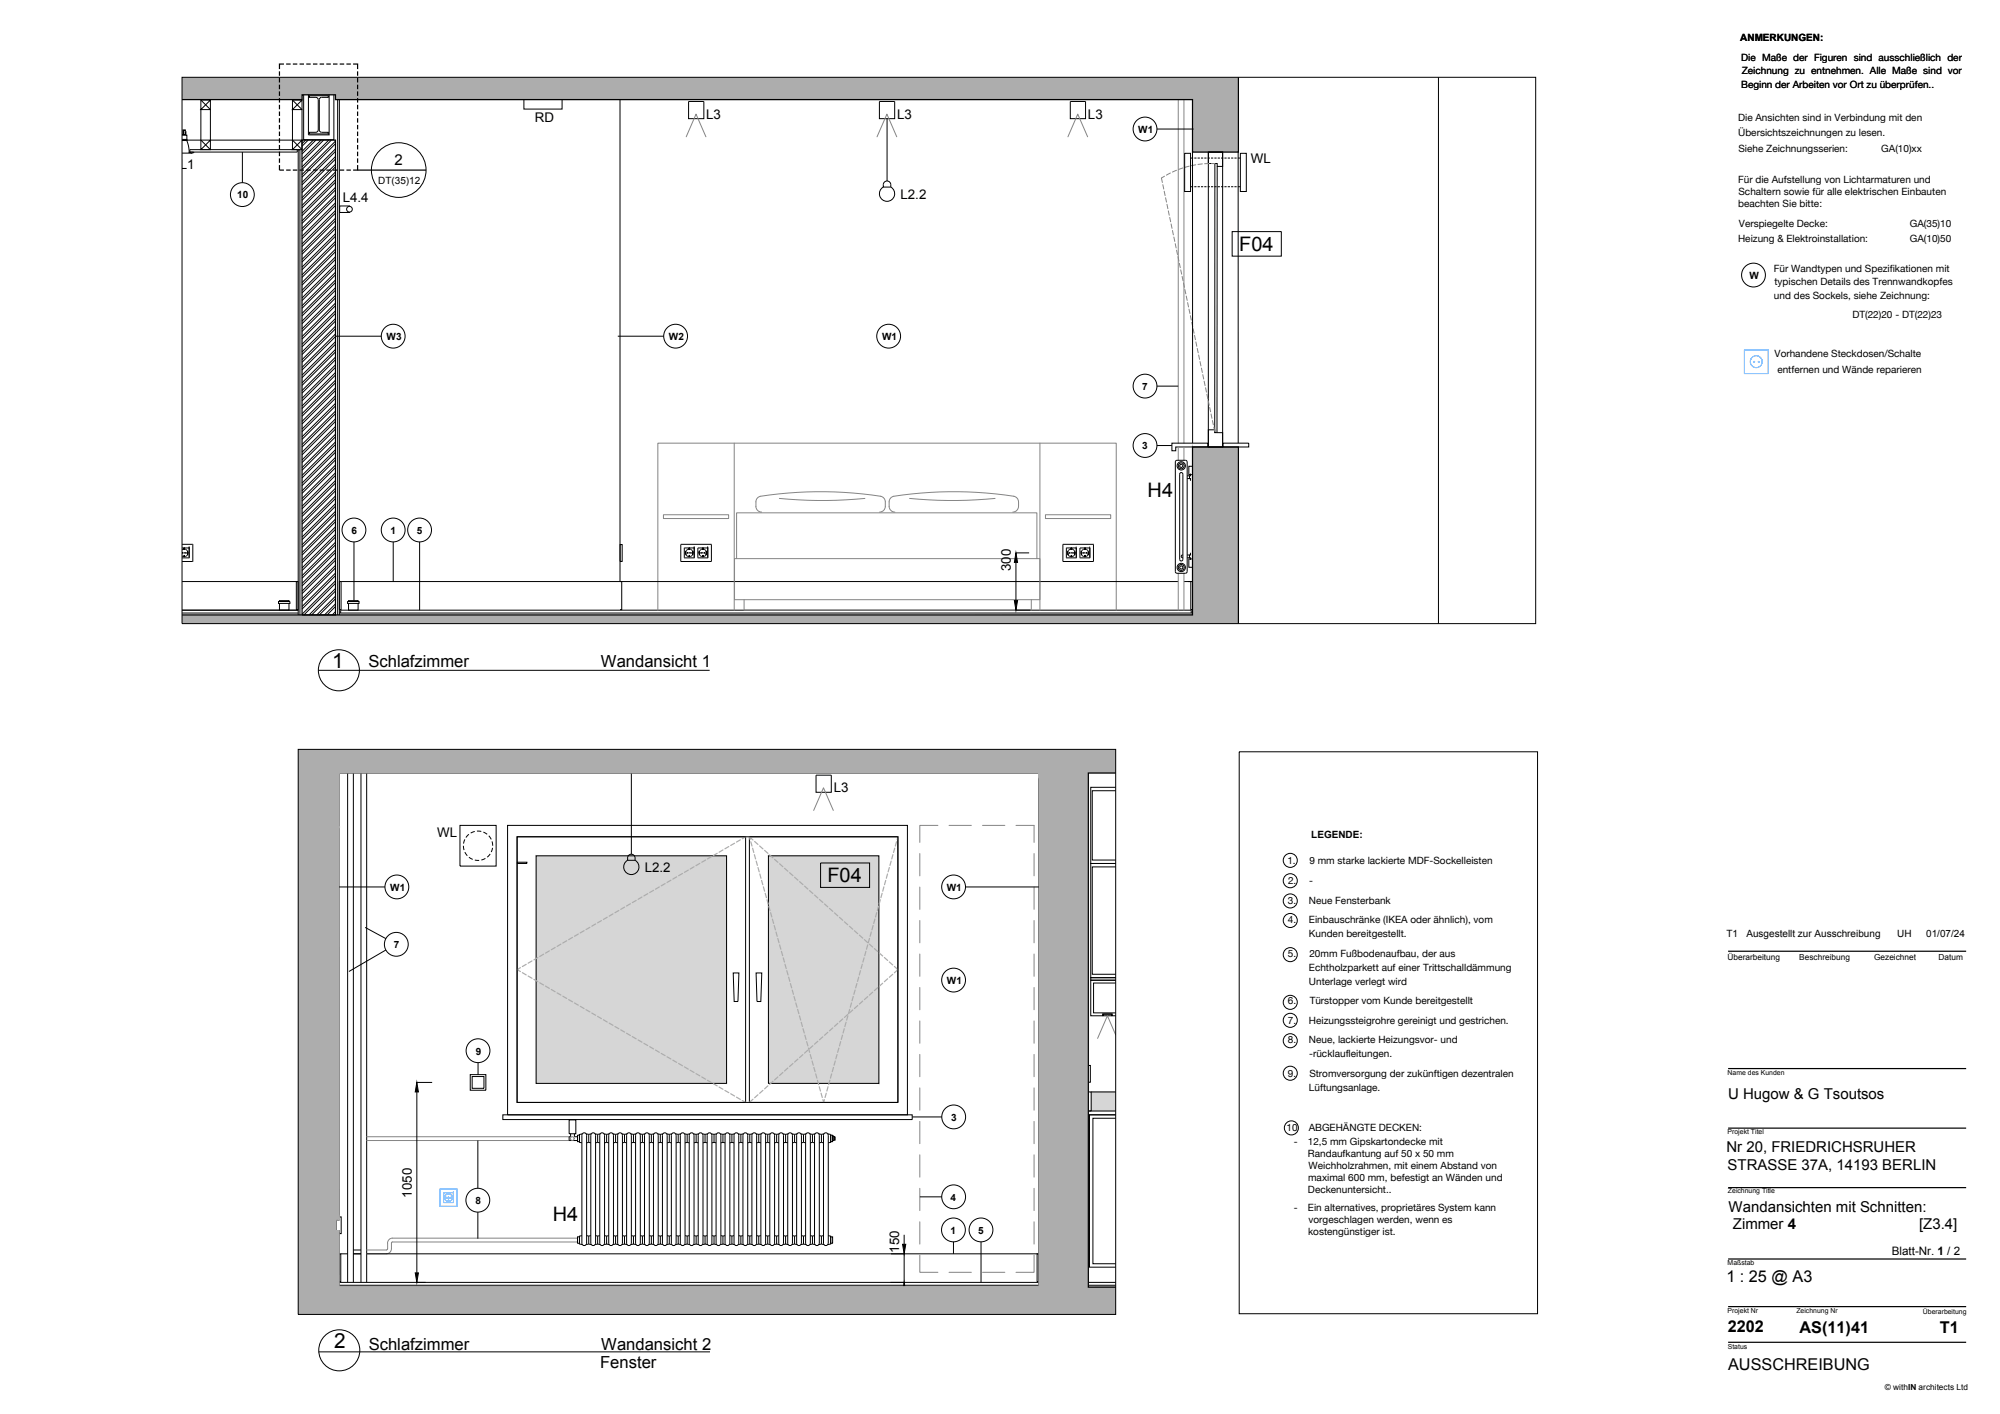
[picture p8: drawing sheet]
<svg xmlns="http://www.w3.org/2000/svg" width="420mm" height="297mm" viewBox="0 0 420 297" stroke-linecap="round" stroke-linejoin="round" font-family="sans-serif">
<!-- layer: A-210 Wall Hatch -->
<g fill="#adadad" stroke="#adadad" stroke-width=".21">
<path d="M77.1 16.2h183.1v3.7z"/>
<path d="M38.3 20.8l25.2 .1h-25.2z"/>
<path d="M38.3 20.9h25.2z"/>
<path d="M38.3 129.6l221.9 .6h-221.9z"/>
<path d="M220.8 157.4h13.6v.5z"/>
<path d="M62.7 163.6l8.6 10.2h-8.6z"/>
<path d="M62.7 182.4l8.5 73.8h-8.5z"/>
<path d="M62.7 256.5l7.9 2.1h-7.9z"/>
<path d="M62.7 259.8l8.6 10.6h-8.6z"/>
<path d="M38.3 16.2v3.7h221.9zM38.3 16.2h38.8l183.1 3.7z"/>
<path d="M70.5 19.9l189.7 1v-1zM70.5 19.9l189.7 1h-189.7z"/>
<path d="M38.3 20.8l25.2 .1v-1zM38.3 19.9h25.2l-25.2 .9z"/>
<path d="M70.5 20.9h189.7zM70.5 20.9h189.7z"/>
<path d="M250.5 20.9l9.7 11v-11zM250.5 20.9l9.7 11h-9.7z"/>
<path d="M250.5 93.9l9.7 35.3v-35.3zM250.5 93.9l9.7 35.3h-9.7z"/>
<path d="M38.3 129.6l221.9 .6v-1zM38.3 129.2h221.9l-221.9 .4z"/>
<path d="M38.3 131h221.9v-.8zM38.3 130.2h221.9l-221.9 .8z"/>
<path d="M62.7 162.4h171.7v-4.5zM62.7 162.4l158.1-5 13.6 .5zM62.7 157.4v5l158.1-5z"/>
<path d="M62.7 163.6l8.6 10.2v-11.4zM62.7 162.4h8.6l-8.6 1.2z"/>
<path d="M71.3 173.8l-8.6 8.6 8.5 73.8zM62.7 173.8h8.6l-8.6 8.6z"/>
<path d="M62.7 256.5l7.9 2.1v-2.4zM62.7 256.2h7.9l-7.9 .3z"/>
<path d="M218.3 162.4l10.4 108v-108zM218.3 162.4l10.4 108h-10.4z"/>
<path d="M62.7 259.8l8.6 10.6-.1-11.8zM62.7 258.6h8.5l-8.5 1.2z"/>
<path d="M62.7 276.1h171.7v-.2zM62.7 270.4l171.7 5.5-171.7 .2z"/>
<path d="M62.7 270.4l171.7 5.5v-5.5zM62.7 270.4h171.7z"/>
</g>
<!-- layer: A-560 Services -->
<path d="M247.5 20.9v72.2M248.7 20.9v72.2M247.5 93.9v2.8M248.7 93.9v2.8M247.5 120.4v7.8M248.7 120.4v7.8M77 239.6h42.6M77 238.8h42.6" fill="none" stroke="#848484" stroke-width=".21"/>
<!-- layer: A-220 Int Wall -->
<path d="M260.2 16.2v15.7h-9.7v-11h-180v-1h-7v1h-25.2M38.3 129.2h212.2v-35.3h9.7v37.1M71.2 162.4h147v108h-147v-11.8h-.6v-2.4h.6zM234.4 162.4h-5.8v108h5.8" fill="none" stroke="#000" stroke-width=".25"/>
<!-- layer: A-310 Windows -->
<g fill="none" stroke="#000" stroke-width=".21">
<path d="M253.8 31.9h3.1v62h-3.1zM253.8 31.9h3.1v3.1h-1.2v-.6l-1.9-.1zM255.2 34.4v56.5M255.7 35v55.9M246.2 93.1h7.5v.8h-6.7v.8h-.8zM253.8 90.3h1.4v.6h1.7v3h-3.1zM256.9 93.1h5.4v.8h-5.4zM106.6 173.4h84v60.8h-84zM108.6 175.8h48v55.8h-48zM112.6 179.8h40v47.8h-40zM157.4 175.8h31.2v55.8h-31.2zM161.4 179.8h23.2v47.8h-23.2z"/>
<path d="M154 204.4h1.2l-.2 6h-.8zM158.8 204.4h1.2l-.2 6h-.8zM105.6 234.2h86v1h-86z"/>
</g>
<!-- layer: Text -->
<g fill="none" stroke="#000" stroke-width=".21">
<path d="M50.9 31.9v6.5M243 27.1h7.8M258.9 48.7h10.3v5.1h-10.3zM70.5 70.6h9.6M129.8 70.6h9.6M243 81.1h4.5M243 93.6h3.2M74.4 113.8v12.4M82.6 113.8v8.4M88.2 113.8v14.4M66.9 140.8h82.2M71.2 186.3h9.7"/>
<path d="M76.7 194.8l4.4 2.4M81.1 199.6l-7.8 4.5M172.4 181.3h10.3v5.1h-10.3zM202.8 186.3h15.4M100.4 239.6v10M100.4 223.2v2.5M191.7 234.6h6.2M100.4 254.6v5.6M193.2 251.4h4.7M200.3 260.9v2.5M206.1 260.9v8.5M67 284h82.2"/>
<circle cx="83.8" cy="35.7" r="5.7"/>
<circle cx="240.5" cy="27.1" r="2.5"/>
<circle cx="50.9" cy="40.9" r="2.5"/>
<circle cx="368.4" cy="57.8" r="2.5"/>
<circle cx="82.6" cy="70.6" r="2.5"/>
<circle cx="141.9" cy="70.6" r="2.5"/>
<circle cx="186.7" cy="70.6" r="2.5"/>
<circle cx="240.5" cy="93.6" r="2.5"/>
<circle cx="240.5" cy="81.1" r="2.5"/>
<circle cx="74.4" cy="111.3" r="2.5"/>
<circle cx="82.6" cy="111.3" r="2.5"/>
<circle cx="88.1" cy="111.3" r="2.5"/>
<circle cx="83.3" cy="198.4" r="2.5"/>
<circle cx="83.4" cy="186.3" r="2.5"/>
<circle cx="200.3" cy="186.3" r="2.5"/>
<circle cx="200.3" cy="205.9" r="2.5"/>
<circle cx="100.4" cy="220.7" r="2.5"/>
<circle cx="200.4" cy="234.6" r="2.5"/>
<circle cx="100.4" cy="252.1" r="2.5"/>
<circle cx="200.3" cy="258.4" r="2.5"/>
<circle cx="200.3" cy="251.4" r="2.5"/>
<circle cx="206.1" cy="258.4" r="2.5"/>
</g>
<!-- layer: A-310 Windows -->
<g fill="none" stroke="#848484" stroke-width=".21">
<path d="M244.3 38.8l.2 .9M244.6 37l-.6 .4 .2 .9M245.9 36.3l-.9 .5M247.2 35.8l-.9 .3M248.5 35.3l-.9 .3M249.8 34.9l-.9 .3M251.2 34.6l-.9 .2M252.6 34.4l-.9 .1M254 34.3l-.9 .1M254.5 34.3l.7 .1M244.6 40.2l.2 .9M244.9 41.5l.2 1"/>
<path d="M245.2 42.9l.1 .9M245.4 44.3l.2 .9M245.7 45.7l.2 .9M246 47l.2 1M246.3 48.4l.2 .9M246.6 49.8l.2 .9M246.9 51.2l.2 .9M247.2 52.6l.2 .9M247.5 53.9l.2 .9M247.8 55.3l.1 .9M248 56.7l.2 .9M248.3 58.1l.2 .9"/>
<path d="M248.6 59.4l.2 .9M248.9 60.8l.2 .9M249.2 62.2l.2 .9M249.5 63.6l.2 .9M249.8 64.9l.2 1M250.1 66.3l.2 .9M250.4 67.7l.2 .9M250.6 69.1l.2 .9M250.9 70.4l.2 1M251.2 71.8l.2 .9M251.5 73.2l.2 .9M251.8 74.6l.2 .9"/>
<path d="M252.1 75.9l.2 1M252.4 77.3l.2 .9M252.7 78.7l.2 .9M253 80.1l.2 .9M253.3 81.5l.2 .9M253.5 82.8l.2 .9M253.8 84.2l.2 .9M254.1 85.6l.2 .9M254.4 87l.2 .9M254.7 88.3l.2 1M255 89.7l.2 .9"/>
</g>
<!-- layer: A-430 Floor finishes -->
<path d="M38.3 128.2h24.3M38.3 128.8h24.3M71.3 128.8h179.2M71.6 128.8v-.6h178.6v.6M250.5 128.2h.1M71.2 269.4h147M71.2 270h147M228.6 269.4h5.8M228.6 270h5.8" fill="none" stroke="#000" stroke-width=".21"/>
<!-- layer: A-220 Int Wall - NEW -->
<g fill="none" stroke="#000" stroke-width=".21">
<path d="M63.8 19.9v9.4h6.3v-9.4M64.8 19.9v8.4h4.3v-8.4M64.2 29.4l-.8 .8M64.7 29.4l-1.3 1.3M65.8 29.4l-2.4 2.4M66.4 29.4l-3 3M67.4 29.4l-4 4M68 29.4l-4.6 4.6M69.1 29.4l-5.7 5.7M69.6 29.4l-6.2 6.2M70.5 29.6l-7.1 7.1M70.5 31.3l-7.1 7"/>
<path d="M70.5 32.9l-7.1 7M70.5 34.5l-7.1 7M70.5 36.1l-7.1 7.1M70.5 37.7l-7.1 7.1M70.5 39.4l-7.1 7M70.5 30.2l-7.1 7M70.5 31.8l-7.1 7M70.5 33.4l-7.1 7.1M70.5 35l-7.1 7.1M70.5 36.7l-7.1 7M70.5 38.3l-7.1 7M70.5 39.9l-7.1 7"/>
<path d="M130.3 20.9v101.3h.3v5.9h-.3M70.5 41l-7.1 7M70.5 42.6l-7.1 7M70.5 44.2l-7.1 7.1M70.5 45.9l-7.1 7M70.5 47.5l-7.1 7M70.5 49.1l-7.1 7M70.5 50.7l-7.1 7M70.5 52.3l-7.1 7.1M70.5 53.9l-7 7.1M70.5 55.6l-7 7M70.5 57.2l-7 7"/>
<path d="M70.5 58.8l-7 7M70.5 41.5l-7.1 7.1M70.5 43.2l-7.1 7M70.5 44.8l-7.1 7M70.5 46.4l-7.1 7M70.5 48l-7.1 7M70.5 49.6l-7.1 7.1M70.5 51.2l-7.1 7.1M70.5 52.9l-7.1 7M70.5 54.5l-7 7M70.5 56.1l-7 7M70.5 57.7l-7 7.1"/>
<path d="M70.5 59.4l-7 7M70.5 60.4l-7 7.1M70.5 62.1l-7 7M70.5 63.7l-7 7M70.5 65.3l-7 7M70.5 66.9l-7 7M70.5 68.5l-7 7.1M70.5 70.2l-7 7M70.5 71.8l-7 7M70.5 73.4l-7 7M70.5 75l-7 7M70.5 76.6l-7 7.1"/>
<path d="M70.5 78.3l-7 7M70.5 79.9l-7 7M70.5 61l-7 7M70.5 62.6l-7 7M70.5 64.2l-7 7M70.5 65.8l-7 7.1M70.5 67.5l-7 7M70.5 69.1l-7 7M70.5 70.7l-7 7M70.5 72.3l-7 7M70.5 73.9l-7 7.1M70.5 75.6l-7 7"/>
<path d="M70.5 77.2l-7 7M70.5 78.8l-7 7M70.5 81.5l-7 7M70.5 83.1l-7 7M70.5 84.7l-7 7.1M70.5 86.4l-7 7M70.5 88l-7 7M70.5 89.6l-7 7M70.5 91.2l-7 7M70.5 92.8l-7 7.1M70.5 94.5l-7 7M70.5 96.1l-7 7"/>
<path d="M70.5 97.7l-7 7M70.5 99.3l-7 7M70.5 80.4l-7 7M70.5 82l-7 7.1M70.5 83.7l-7 7M70.5 85.3l-7 7M70.5 86.9l-7 7M70.5 88.5l-7 7M70.5 90.1l-7 7.1M70.5 91.8l-7 7M70.5 93.4l-7 7M70.5 95l-7 7"/>
<path d="M70.5 96.6l-7 7M70.5 98.2l-7 7.1M70.5 99.9l-7 7M70.5 100.9l-7 7.1M70.5 102.6l-7 7M70.5 104.2l-7 7M70.5 105.8l-7 7M70.5 107.4l-7 7M70.5 109l-7 7.1M70.5 110.7l-7 7M70.5 112.3l-7 7M70.5 113.9l-7 7"/>
<path d="M70.5 115.5l-7 7M70.5 117.2l-7 7M70.5 118.8l-7 7M70.5 101.5l-7 7M70.5 103.1l-7 7M70.5 104.7l-7 7M70.5 106.3l-7 7.1M70.5 108l-7 7M70.5 109.6l-7 7M70.5 111.2l-7 7M70.5 112.8l-7 7M70.5 114.5l-7 7"/>
<path d="M70.5 116.1l-7 7M70.5 117.7l-7 7M70.5 119.3l-7 7M58.5 126.4h2.4v.4h-2.4zM58.7 126.4v-.2h2v.2M58.7 126.8v1.4h2v-1.4M70.5 120.4l-7 7M70.5 122l-7 7M70.5 123.6l-5.6 5.6M70.5 125.2l-4 4M70.5 126.9l-2.3 2.3M70.5 128.5l-.7 .7"/>
<path d="M70.5 120.9l-7 7M70.5 122.5l-6.7 6.7M70.5 124.2l-5 5M70.5 125.8l-3.4 3.4M70.5 127.4l-1.8 1.8M70.5 129l-.2 .2M73 126.4h2.4v.4h-2.4zM73.2 126.4v-.2h2v.2M73.2 126.8v1.4h2v-1.4"/>
</g>
<g fill="none" stroke="#848484" stroke-width=".21">
<path d="M154.2 93.1v35.1M218.5 93.1v35.1M139.4 108.1h13.7v.8h-13.7zM154.3 117.4h64.2v8.6h-64.2zM154.7 117.4v-9.7h63.1v9.7M158.8 105.4a1.64 1.64 0 0 0 .8 2.1l.4 .1M163.7 104.7a92.1 92.1 0 0 0 18 0M185 104.2a81 81 0 0 0-25.5 .2 1.2 1.2 0 0 0-.7 1M185 104.2a1.2 1.2 0 0 1 1 1.2M186 105.4a1.66 1.66 0 0 1-.8 2.1l-.4 .1M186.8 105.4a1.2 1.2 0 0 1 1-1.2 80.9 80.9 0 0 1 25.5 .2 1.2 1.2 0 0 1 .7 1M186.8 105.4a1.66 1.66 0 0 0 .8 2.1l.4 .1"/>
<path d="M191.1 104.7a92 92 0 0 0 17.9 0M214 105.4a1.68 1.68 0 0 1-.9 2.1l-.3 .1M219.6 108.1h13.7v.8h-13.7zM138.2 128.2v-35.1h96.3v35.1M156.3 126v2.2h60.4v-2.2M193.2 179.3v4.7M197 173.4h-3.8v3.6M199.4 173.4h4.7M206.4 173.4h4.7M213.4 173.4h3.8v3.6M217.2 179.3v4.7M193.2 186.3v4.7"/>
<path d="M193.2 193.4v4.7M217.2 186.3v4.7M217.2 193.4v4.7M193.2 200.4v4.7M193.2 207.4v4.7M193.2 214.5v4.7M217.2 200.4v4.7M217.2 207.4v4.7M217.2 214.5v4.7M193.2 221.5v4.7M193.2 228.5v4.7M193.2 235.6v4.7"/>
<path d="M217.2 221.5v4.7M217.2 228.5v4.7M217.2 235.6v4.7M193.2 242.6v4.7M193.2 249.6v4.7M193.2 256.7v4.6M217.2 242.6v4.7M217.2 249.6v4.7M217.2 256.7v4.6M193.2 263.7v3.6h3.8M199.4 267.3h4.7M206.4 267.3h4.7"/>
<path d="M217.2 263.7v3.6h-3.8"/>
</g>
<!-- layer: A-560 Services -->
<g fill="none" stroke="#000" stroke-width=".21">
<path d="M110.1 20.9v2h8v-2M248.9 32.2h1.2v8h-1.2zM250.1 33.2h.6M250.1 39.2h.6M250.9 33.2h.5M250.9 39.2h.5M251.6 33.2h.5M251.6 39.2h.5M252.3 33.2h.5M252.3 39.2h.5M253 33.2h.5M253 39.2h.5"/>
<path d="M253.7 33.2h.5M253.7 39.2h.5M254.4 33.2h.5M254.4 39.2h.5M255.1 33.2h.5M255.1 39.2h.5M255.8 33.2h.5M255.8 39.2h.5M256.5 33.2h.5M256.5 39.2h.5M257.2 33.2h.5M257.2 39.2h.5"/>
<path d="M257.9 33.2h.5M257.9 39.2h.5M258.6 33.2h.5M258.6 39.2h.5M259.3 33.2h.5M259.3 39.2h.5M260 33.2h.6M260 39.2h.6M260.6 32.2h1.2v8h-1.2zM38.3 114.3l2.2 .1v3.5M38.3 115.1h1.4M38.3 118h2.2"/>
<path d="M38.3 116.8l.3 .1M38.6 116.9h.1M38.6 115.4h.1M38.6 115.4l-.3 .1M38.6 115.4h.2M38.6 116.9h.2M38.6 116.2h.1M38.7 116.1h-.1M38.7 116.1l-.1 .1M38.7 116.1h.1M38.7 115.4h.1M38.7 116.9h.1"/>
<path d="M38.8 116.1h.1M38.8 115.4h.1M38.8 115.4h-.1M38.8 116.9h-.2M38.8 116.1l-.1 .1M38.8 116.9h.1M38.8 115.4l.6 .4M39.4 116.5h.1M39.4 116.5l-.6 .4M39.4 115.8h.1M39.4 116.2h.1M39.4 116.1h.1"/>
<path d="M39.4 115.8v.3M39.4 116.2v.3M39.4 115.8l.1 .2M39.5 116.1h.1M39.5 116.2h.1M39.5 116l-.1 .5M39.7 115.1h.1M39.7 115.1v2.1h-1.4M40.5 118h.1M130.3 114.4h.4v3.5h-.4zM143 114.3h6.4l.1 3.6-6.5 .1v-3.6M143.8 115.1h2v2.1h-2z"/>
<path d="M144 116.3l.1 .2M144 116.2h.1M144 116.1h.1M144 116.2l.1 .3M144.1 115.8l-.1 .3M144.1 116.5h.1M144.1 115.8l-.1 .5M144.1 116.5l.4 .4h.4M144.1 115.8h.1M144.7 115.4h.1M144.7 116.9h.2M144.7 116.1l.1 .1"/>
<path d="M144.7 116.9h.1M144.7 116.1h.1M144.8 115.4h.1M144.8 116.9h.1M144.8 115.4l-.7 .4M144.8 115.4h-.1M144.8 116.1h.1M144.8 116.2h.1M144.8 116.1h-.1M144.8 116.1v.1M144.9 115.4h.1M144.9 115.4h-.1"/>
<path d="M144.9 115.4h-.2M144.9 116.9h.1M144.9 115.4l.6 .4M145.5 116.5l-.6 .4M145.5 115.8h.1M145.5 116.1h.1M145.5 116.5h.1M145.5 115.8v.3M145.5 115.8l.1 .2M145.6 116.2l-.1 .3M145.6 116.1h.1M145.6 116.2h.1"/>
<path d="M145.6 116l-.1 .5M145.8 115.1h.1M146.6 115.1h2.1v2.1h-2.1zM146.8 116.1h.1M146.8 116.3l.1 .2M146.9 116.2h.1M146.9 116.1h.1M146.9 116.5h.1M146.9 115.8v.3M146.9 116.2v.3M146.9 115.8l-.1 .5M147 116.5l.2 .3 .4 .1"/>
<path d="M147 115.8h-.1M147.6 115.4h.1M147.6 116.9h.1M147.6 116.1l.1 .1M147.6 116.1h.1M147.6 115.4l-.6 .4M147.7 116.1h-.1M147.7 116.1h.1M147.7 115.4h.1M147.7 116.9h.1M147.7 116.2h.1M147.7 115.4h-.1"/>
<path d="M147.7 116.1v.1M147.8 115.4l.6 .4M148.4 116.1h.1M148.4 116.5h.1M148.4 116.5l-.7 .4M148.4 115.8v.3M148.4 116.2v.3M148.4 115.8v.2M148.4 116.2h.1M148.4 116v.5M148.7 115.1h.1M223.3 114.3l6.4 .1v3.6h-6.4"/>
<path d="M223.3 114.4v3.5M224 115.1h2.1v2.1h-2.1zM224.3 116.3h.1M224.3 116.1h.1M224.3 116.3l.1 .2M224.3 116.2h.1M224.4 116.5h.1M224.4 116.1h-.1M224.4 116.5l.4 .4h.3M224.4 115.8v.3M224.4 116.2v.3M224.4 115.8l-.1 .4"/>
<path d="M225 115.4h.1M225 116.9h.1M225 116.1v.1M225 116.1h.1M225 115.4l-.6 .4M225 116.2h.1M225.1 116.1h-.1M225.1 116.1h.1M225.1 115.4h.1M225.1 116.9h.1M225.1 116.2h.1M225.1 115.4h-.1"/>
<path d="M225.1 116.1v.1M225.2 115.4l.6 .4M225.8 116.1h.1M225.8 116.5h.1M225.8 116.5l-.6 .4M225.8 116.2v.3M225.8 115.8h.1M225.8 116.2h.1M225.8 115.8v.3M225.8 115.8l.1 .2M225.9 116.1h.1M225.9 116.2h.1"/>
<path d="M225.9 116l-.1 .5M226.1 115.1h.1M226.9 115.1h2M226.9 115.1h.1M227.1 116.1h.1M227.1 116.3l.1 .2M227.2 116.2l-.1 .1M227.2 116.2h.1M227.2 116.5h.1M227.2 116.1h.1M227.2 116.5l.7 .4M227.2 115.8v.3"/>
<path d="M227.2 116.2v.3M227.2 115.8l-.1 .4M227.8 115.4l-.6 .4M227.8 115.4h.1M227.8 116.9h.2M227.8 116.1l.1 .1M227.8 116.9h.1M227.8 116.1h.1M227.9 115.4h.1M227.9 116.9h.1M227.9 115.4h-.1M227.9 116.1h-.1"/>
<path d="M227.9 116.2h.1M227.9 116.1h.1M228 115.4h.1M228 116.9h.1M228 116.1h.1M228 116.1v.1M228 115.4h-.2M228 116.1l-.1 .1M228 115.4l.6 .4M228.6 116.1h.1M228.6 116.5h.1M228.6 116.5l-.6 .4"/>
<path d="M228.6 116.2v.3M228.6 115.8h.1M228.6 116.2h.1M228.6 115.8v.3M228.6 115.8l.1 .2M228.7 116.1h.1M228.7 116.2h-.1M228.7 116l-.1 .5M228.9 115.1h.1M228.9 115.1v2.1h-2v-2.1M73 162.4v107M74.2 162.4v107"/>
<path d="M75.8 162.4v107M77 162.4v107M96.6 173.4h7.6v8.5h-7.6zM97.3 177.7l.2 .9M97.7 176.3l-.3 .9M97.7 179l.5 .8M98.5 175.3l-.6 .6M99.7 174.7l-.8 .3M100.2 174.6l.9 .1M101.6 174.8l.7 .5M102.7 175.6l.5 .7M103 179.4l-.6 .7"/>
<path d="M103.4 176.8l.1 .9M103.5 178.1l-.3 .9M108.6 175.8h80v55.8h-80zM98.5 180.1l.8 .4M99.8 180.7h.9M102 180.3l-.9 .4M98.8 225.7h3.3v3.3h-3.3zM99.2 226.1h2.5v2.5h-2.5zM228.6 223.8h.5v3.5h-.5zM70.6 256.2h.6v-.6h.5v3.5h-.5v-.5h-.6zM71.6 263.4h1.4M74.2 263.4h1.6"/>
<path d="M74.2 262.6h1.6"/>
<circle cx="38.3" cy="116.1" r=".08"/>
<circle cx="39.1" cy="116.1" r=".08"/>
<circle cx="144.4" cy="116.1" r=".08"/>
<circle cx="145.2" cy="116.1" r=".08"/>
<circle cx="147.3" cy="116.1" r=".08"/>
<circle cx="148" cy="116.1" r=".08"/>
<circle cx="224.7" cy="116.1" r=".08"/>
<circle cx="225.4" cy="116.2" r=".08"/>
<circle cx="227.5" cy="116.1" r=".08"/>
<circle cx="228.3" cy="116.2" r=".08"/>
</g>
<!-- layer: A-220 Int Wall -->
<path d="M70.9 20.9v108.3M71.3 20.9v108.3M250.5 31.9v61.2M260.1 31.9v61.2M62.6 129.2v-97.7h.4v97.7" fill="none" stroke="#000" stroke-width=".21"/>
<!-- layer: A-210 Ext walls -->
<path d="M302.2 16.2v114.8" fill="none" stroke="#000" stroke-width=".21"/>
<!-- layer: A-420 Wall finishes -->
<path d="M38.3 122.2h24.1M62.3 122.2h.3v5.9h-.3zM71.3 122.2h.4v5.9h-.4zM71.7 122.2h175.8M248.7 122.2h1.5h-.6M250.2 122.2h.3v5.9h-.3zM71.2 263.4h.4v5.9h-.4zM77 263.4h141.2M217.9 263.4h.3v5.9h-.3z" fill="none" stroke="#000" stroke-width=".21"/>
<!-- layer: A-220 Int Wall - NEW -->
<path d="M63.4 29.4h7.1v99.8h-7z" fill="none" stroke="#000" stroke-width=".25"/>
<!-- layer: A-630 Lights -->
<g fill="none" stroke="#000" stroke-width=".21">
<path d="M38.3 28.4h1v1.1h-1h1v-.2h-1M38.3 28.3h.1v-1h.5l-.3 .1v.9h.4l.1-.6v.7M38.3 32.2h1.6M39.2 29.5l.4 1 .2 1.7v-.2h.2l.1 .3 .6-.3h-.8v-.6M144.7 21.3h3.2v3.6h-3.2zM184.7 21.3h3.3v3.6h-3.3zM185.6 39.3a1.6 1.6 0 0 0-.5 2.4 1.6 1.6 0 0 0 2.5 0 1.6 1.6 0 0 0-.5-2.4M185.8 38.2a.87 .87 0 0 1 1.1 0 .87 .87 0 0 1 .2 1.1h-1.5v-.8zM186.4 25v13M224.8 21.3h3.3v3.6h-3.3zM73.4 43.4l-2-.1v1.3h2M132.1 179.7a.87 .87 0 0 1 1.1-.1 .87 .87 0 0 1 .2 1.1h-1.5v-.8z"/>
<path d="M132.6 162.4v17.1M171.4 162.8h3.2v3.6h-3.2zM131.8 180.7a1.6 1.6 0 0 0-.4 2.4 1.6 1.6 0 0 0 2.5 0 1.6 1.6 0 0 0-.5-2.4"/>
<circle cx="73.4" cy="44" r=".6"/>
</g>
<path d="M144.2 28.7l2-4.7 2.1 4.7M184.2 28.7l2.1-4.7 2.1 4.7M224.3 28.7l2.1-4.7 2.1 4.7M170.9 170.2l2.1-4.7 2.1 4.7M234.4 217.4l-1.8-4-2 4.7" fill="none" stroke="#848484" stroke-width=".21"/>
<!-- layer: A-Dimensions -->
<path d="M213.4 116.1h2.8M213.4 118.1v8.1M213.4 128.2h3.1M87.5 227.4h3.3M87.6 229.4v38M189.9 259.4v2M87.5 269.4h1.9M187.1 269.4h2.9M187.2 263.4h2.8M189.9 263.4v6M189.9 271.4v2" fill="none" stroke="#000" stroke-width=".21"/>
<path d="M213.4 116.1l.4 2h-.7zM213.1 126.2h.7l-.4 2zM87.6 227.4l.3 2h-.7zM87.2 267.4h.7l-.3 2zM189.6 261.4h.7l-.4 2zM189.9 269.4l.4 2h-.7z" fill="#000" stroke="#000" stroke-width=".21"/>
<!-- layer: A-560 Rads -->
<g fill="none" stroke="#000" stroke-width=".21">
<path d="M246.9 97v23.1l.3 .3h1.9l.3-.3M246.9 97l.3-.3h1.9l.3 .3M248.5 99.6a.33 .33 0 0 0-.3-.3 .33 .33 0 0 0-.4 .3v17.9a.33 .33 0 0 0 .4 .3 .33 .33 0 0 0 .3-.3M248.5 99.6v17.9M249.4 100h.5v.5h-.5M249.4 97v23.1M249.7 98h.8v1.7h-.8zM250.1 99.5v.5h-.2M248.5 116.6a.29 .29 0 0 0-.3 .3 .29 .29 0 0 0 .3 .3M249.4 116.6h.5v.6h-.5M249.7 117.4h.8v1.8h-.8zM249.9 117.2h.2v.4"/>
<path d="M249.9 100.5h.2v.5M250.1 116.1v.5h-.2M119.6 235.2h1.4v3h-1.4zM119.9 238.2v.6h-.3v.8h1.7M120.7 238.2v.6h.6M121.3 238.5h.4v1.3h-.4zM122.2 238.5a.5 .5 0 0 1 .5-.5 .5 .5 0 0 1 .5 .5v22.7M122.2 238.5v22.7M122.3 238.2l-.6 .1v1.7l.5 .1M123.1 238.2l.6 .1M123.7 240l.4 .1M123.7 238.3v1.7"/>
<path d="M123.7 240l-.5 .1M124.2 238.2l-.5 .1M125 238.2l.6 .1M125.6 238.3v1.7M125.6 240l.4 .1M125.6 240l-.5 .1M126.1 238.2l-.5 .1M126.9 238.2l.5 .1M127.4 240l-.4 .1M128 238.2l-.6 .1v1.7l.5 .1M128.8 238.2l.5 .1M129.3 240l.5 .1"/>
<path d="M129.3 238.3v1.7M129.3 240l-.4 .1M129.9 238.2l-.6 .1M130.7 238.2l.5 .1M131.2 238.3v1.7M131.2 240l.4 .1M131.2 240l-.4 .1M131.7 238.2l-.5 .1M132.5 238.2l.6 .1 .5-.1M133.1 238.3v1.7M134.4 238.2l.6 .1M135 240l.4 .1"/>
<path d="M135 238.3v1.7M135 240l-.5 .1M135.5 238.2l-.5 .1M136.3 238.2l.5 .1M136.8 240l-.4 .1M137.4 238.2l-.6 .1v1.7l.5 .1M138.2 238.2l.5 .1 .5-.1M138.7 238.3v1.7M140.1 238.2l.5 .1M140.6 240l.4 .1M140.6 238.3v1.7M140.6 240l-.4 .1"/>
<path d="M141.1 238.2l-.5 .1M141.9 238.2l.6 .1M142 238.5a.5 .5 0 0 0-.5-.5 .5 .5 0 0 0-.5 .5v22.7M142 238.5v22.7M142.5 238.3v1.7M142.5 240l.4 .1M142.5 240l-.5 .1M143 238.2l-.5 .1M143.8 238.2l.6 .1v1.7l-.5 .1M144.3 240l.5 .1M144.9 238.2l-.6 .1M145.7 238.2l.5 .1v1.7l-.4 .1"/>
<path d="M146.2 240l.5 .1M146.8 238.2l-.6 .1M147.6 238.2l.5 .1M148.1 238.3v1.7M148.1 240l.5 .1M148.1 240l-.4 .1M148.6 238.5a.5 .5 0 0 1 .5-.5 .5 .5 0 0 1 .5 .5v22.7M148.6 238.5v22.7M148.7 238.2l-.6 .1M149.5 238.2l.5 .1M150 240l.4 .1M150 238.3v1.7"/>
<path d="M150 240l-.4 .1M150.5 238.2l-.5 .1M151.3 238.2l.6 .1M151.9 238.3v1.7M151.9 240l.4 .1M151.9 240l-.5 .1M152.4 238.2l-.5 .1M153.2 238.2l.6 .1M153.8 238.3v1.7M153.8 240l.4 .1M153.8 240l-.5 .1M154.3 238.2l-.5 .1"/>
<path d="M155.1 238.2l.5 .1M155.6 240l.5 .1M155.6 238.3v1.7M155.6 240l-.4 .1M156.2 238.2l-.6 .1M157 238.2l.5 .1M157.5 238.3v1.7M157.5 240l.5 .1M157.5 240l-.4 .1M157.9 238.5a.5 .5 0 0 1 .6-.5 .5 .5 0 0 1 .5 .5v22.7M158 238.5v22.7M158.1 238.2l-.6 .1"/>
<path d="M158.9 238.2l.5 .1 .5-.1M159.4 238.3v1.7M160.7 238.2l.6 .1M161.3 240l.4 .1M161.3 238.3v1.7M161.3 240l-.5 .1M161.8 238.2l-.5 .1M162.6 238.2l.6 .1M163.2 238.3v1.7M163.2 240l.4 .1M163.2 240l-.5 .1M163.7 238.2l-.5 .1"/>
<path d="M164.5 238.2l.5 .1 .6-.1M165 238.3v1.7M166.4 238.2l.5 .1M166.9 240l.5 .1M166.9 238.3v1.7M166.9 240l-.4 .1M167.3 238.5a.5 .5 0 0 1 .5-.5 .5 .5 0 0 1 .6 .5v22.7M167.4 238.5v22.7M167.5 238.2l-.6 .1M168.3 238.2l.5 .1M168.8 238.3v1.7M168.8 240l.4 .1"/>
<path d="M168.8 240l-.4 .1M169.3 238.2l-.5 .1M170.2 238.2l.5 .1M170.7 240l.4 .1M170.7 238.3v1.7M170.7 240l-.5 .1M171.2 238.2l-.5 .1M172 238.2l.6 .1M172.6 240l.4 .1M172.6 238.3v1.7M172.6 240l-.5 .1M173.1 238.2l-.5 .1"/>
<path d="M173.9 238.2l.6 .1v1.7l-.5 .1M174.5 238.5h.4v1.3h-.4zM174.9 238.6h.3v1h-.3zM175.2 238.8h.2v.7h-.2zM121.3 259.8h.4v1.4h-.4zM122.2 259.6l-.5 .1v1.6l.6 .2M123.2 259.6l.5 .1M123.7 259.7v1.6M124.1 259.6l-.4 .1M125.1 259.6l.5 .1M125.6 259.7v1.6l.5 .2M126 259.6l-.4 .1"/>
<path d="M127 259.6l.4 .1M127.9 259.6l-.5 .1v1.6l.6 .2M128.9 259.6l.4 .1M129.3 259.7v1.6M129.8 259.6l-.5 .1M130.8 259.6l.4 .1M131.2 259.7v1.6l.5 .2M131.6 259.6l-.4 .1M132.6 240.1h.9M132.6 259.6h.9M133.1 259.7v1.6l.5 .2M134.5 259.6l.5 .1"/>
<path d="M135 259.7v1.6M135.4 259.6l-.4 .1M136.4 259.6l.4 .1M137.3 259.6l-.5 .1v1.6l.6 .2M138.3 240.1h.9M138.3 259.6h.9M138.7 259.7v1.6l.5 .2M140.2 259.6l.4 .1M140.6 259.7v1.6M141 259.6l-.4 .1M142 259.6l.5 .1M142.5 259.7v1.6l.5 .2"/>
<path d="M142.9 259.6l-.4 .1M143.9 259.6l.5 .1v1.6l-.6 .2M144.8 259.6l-.5 .1M145.8 259.6l.4 .1v1.6l-.5 .2M146.7 259.6l-.5 .1M147.7 259.6l.4 .1M148.1 259.7v1.6l.6 .2M148.6 259.6l-.5 .1M149.6 259.6l.4 .1M150 259.7v1.6M150.4 259.6l-.4 .1M151.4 259.6l.5 .1"/>
<path d="M151.9 259.7v1.6l.5 .2M152.3 259.6l-.4 .1M153.3 259.6l.5 .1M153.8 259.7v1.6l.5 .2M154.2 259.6l-.4 .1M155.2 259.6l.4 .1M155.6 259.7v1.6M156.1 259.6l-.5 .1M157.1 259.6l.4 .1M157.5 259.7v1.6l.6 .2M158 259.6l-.5 .1M159 240.1h.8"/>
<path d="M159 259.6h.8M159.4 259.7v1.6l.5 .2M160.8 259.6l.5 .1M161.3 259.7v1.6M161.7 259.6l-.4 .1M162.7 259.6l.5 .1M163.2 259.7v1.6l.5 .2M163.6 259.6l-.4 .1M164.6 240.1h.9M164.6 259.6h.9M165 259.7v1.6l.6 .2M166.5 259.6l.4 .1"/>
<path d="M166.9 259.7v1.6M167.4 259.6l-.5 .1M168.4 259.6l.4 .1M168.8 259.7v1.6l.5 .2M169.2 259.6l-.4 .1M170.2 259.6l.5 .1M170.7 259.7v1.6M171.1 259.6l-.4 .1M172.1 259.6l.5 .1M172.6 259.7v1.6M173 259.6l-.4 .1M174 259.6l.5 .1v1.6l-.6 .2"/>
<path d="M174.5 259.8h.4v1.4h-.4zM122.2 261.2a.5 .5 0 0 0 .5 .5 .5 .5 0 0 0 .5-.5M123.7 261.3l.5 .2M123.7 261.3l-.6 .2M124.1 261.2a.5 .5 0 0 0 .5 .5 .5 .5 0 0 0 .5-.5M124.1 261.2v-22.7a.5 .5 0 0 1 .5-.5 .5 .5 0 0 1 .5 .5v22.7M125.6 261.3l-.6 .2M126 261.2a.5 .5 0 0 0 .5 .5 .5 .5 0 0 0 .5-.5M126 261.2v-22.7a.5 .5 0 0 1 .5-.5 .5 .5 0 0 1 .5 .5v22.7M127.4 261.3l-.5 .2M127.9 261.2a.5 .5 0 0 0 .5 .5 .5 .5 0 0 0 .5-.5M127.9 261.2v-22.7a.5 .5 0 0 1 .5-.5 .5 .5 0 0 1 .5 .5v22.7"/>
<path d="M129.3 261.3l.6 .2M129.3 261.3l-.5 .2M129.8 261.2v-22.7a.5 .5 0 0 1 .5-.5 .5 .5 0 0 1 .5 .5v22.7M129.8 261.2a.5 .5 0 0 0 .5 .5 .5 .5 0 0 0 .5-.5M131.2 261.3l-.5 .2M131.6 261.2a.5 .5 0 0 0 .5 .5 .5 .5 0 0 0 .5-.5M131.6 261.2v-22.7a.5 .5 0 0 1 .5-.5 .5 .5 0 0 1 .5 .5v22.7M133.1 261.3l-.6 .2M133.5 261.2a.5 .5 0 0 0 .5 .5 .5 .5 0 0 0 .5-.5M133.5 261.2v-22.7a.5 .5 0 0 1 .5-.5 .5 .5 0 0 1 .5 .5v22.7M135 261.3l.5 .2M135 261.3l-.6 .2"/>
<path d="M135.4 261.2v-22.7a.5 .5 0 0 1 .5-.5 .5 .5 0 0 1 .5 .5v22.7M135.4 261.2a.5 .5 0 0 0 .5 .5 .5 .5 0 0 0 .5-.5M136.8 261.3l-.5 .2M137.3 261.2a.5 .5 0 0 0 .5 .5 .5 .5 0 0 0 .5-.5M137.3 261.2v-22.7a.5 .5 0 0 1 .5-.5 .5 .5 0 0 1 .5 .5v22.7M138.7 261.3l-.5 .2M139.2 261.2a.5 .5 0 0 0 .5 .5 .5 .5 0 0 0 .5-.5M139.2 261.2v-22.7a.5 .5 0 0 1 .5-.5 .5 .5 0 0 1 .5 .5v22.7M140.6 261.3l.5 .2M140.6 261.3l-.5 .2M141 261.2a.5 .5 0 0 0 .5 .5 .5 .5 0 0 0 .5-.5M142.5 261.3l-.6 .2"/>
<path d="M142.9 261.2a.5 .5 0 0 0 .5 .5 .5 .5 0 0 0 .5-.5M142.9 261.2v-22.7a.5 .5 0 0 1 .5-.5 .5 .5 0 0 1 .5 .5v22.7M144.3 261.3l.6 .2M144.8 261.2a.5 .5 0 0 0 .5 .5 .5 .5 0 0 0 .5-.5M144.8 261.2v-22.7a.5 .5 0 0 1 .5-.5 .5 .5 0 0 1 .5 .5v22.7M146.2 261.3l.6 .2M146.7 261.2a.5 .5 0 0 0 .5 .5 .5 .5 0 0 0 .5-.5M146.7 261.2v-22.7a.5 .5 0 0 1 .5-.5 .5 .5 0 0 1 .5 .5v22.7M148.1 261.3l-.5 .2M148.6 261.2a.5 .5 0 0 0 .5 .5 .5 .5 0 0 0 .5-.5M150 261.3l.5 .2M150 261.3l-.5 .2"/>
<path d="M150.4 261.2v-22.7a.5 .5 0 0 1 .5-.5 .5 .5 0 0 1 .5 .5v22.7M150.4 261.2a.5 .5 0 0 0 .5 .5 .5 .5 0 0 0 .5-.5M151.9 261.3l-.6 .2M152.3 261.2a.5 .5 0 0 0 .5 .5 .5 .5 0 0 0 .5-.5M152.3 261.2v-22.7a.5 .5 0 0 1 .5-.5 .5 .5 0 0 1 .5 .5v22.7M153.8 261.3l-.6 .2M154.2 261.2a.5 .5 0 0 0 .5 .5 .5 .5 0 0 0 .5-.5M154.2 261.2v-22.7a.5 .5 0 0 1 .5-.5 .5 .5 0 0 1 .5 .5v22.7M155.6 261.3l.6 .2M155.6 261.3l-.5 .2M156.1 261.2v-22.7a.5 .5 0 0 1 .5-.5 .5 .5 0 0 1 .5 .5v22.7M156.1 261.2a.5 .5 0 0 0 .5 .5 .5 .5 0 0 0 .5-.5"/>
<path d="M157.5 261.3l-.5 .2M157.9 261.2a.5 .5 0 0 0 .6 .5 .5 .5 0 0 0 .5-.5M159.4 261.3l-.5 .2M159.8 261.2a.5 .5 0 0 0 .5 .5 .5 .5 0 0 0 .5-.5M159.8 261.2v-22.7a.5 .5 0 0 1 .5-.5 .5 .5 0 0 1 .5 .5v22.7M161.3 261.3l.5 .2M161.3 261.3l-.6 .2M161.7 261.2v-22.7a.5 .5 0 0 1 .5-.5 .5 .5 0 0 1 .5 .5v22.7M161.7 261.2a.5 .5 0 0 0 .5 .5 .5 .5 0 0 0 .5-.5M163.2 261.3l-.6 .2M163.6 261.2a.5 .5 0 0 0 .5 .5 .5 .5 0 0 0 .5-.5M163.6 261.2v-22.7a.5 .5 0 0 1 .5-.5 .5 .5 0 0 1 .5 .5v22.7"/>
<path d="M165 261.3l-.5 .2M165.5 261.2a.5 .5 0 0 0 .5 .5 .5 .5 0 0 0 .5-.5M165.5 261.2v-22.7a.5 .5 0 0 1 .5-.5 .5 .5 0 0 1 .5 .5v22.7M166.9 261.3l.6 .2M166.9 261.3l-.5 .2M167.3 261.2a.5 .5 0 0 0 .5 .5 .5 .5 0 0 0 .6-.5M168.8 261.3l-.5 .2M169.2 261.2a.5 .5 0 0 0 .5 .5 .5 .5 0 0 0 .5-.5M169.2 261.2v-22.7a.5 .5 0 0 1 .5-.5 .5 .5 0 0 1 .5 .5v22.7M170.7 261.3l.5 .2M170.7 261.3l-.5 .2M171.1 261.2v-22.7a.5 .5 0 0 1 .5-.5 .5 .5 0 0 1 .5 .5v22.7"/>
<path d="M171.1 261.2a.5 .5 0 0 0 .5 .5 .5 .5 0 0 0 .5-.5M172.6 261.3l.5 .2M172.6 261.3l-.6 .2M173 261.2a.5 .5 0 0 0 .5 .5 .5 .5 0 0 0 .5-.5M173 261.2v-22.7a.5 .5 0 0 1 .5-.5 .5 .5 0 0 1 .5 .5v22.7"/>
<circle cx="248.2" cy="97.9" r=".33"/>
<circle cx="248.2" cy="97.9" r=".62"/>
<circle cx="248.2" cy="97.9" r=".87"/>
<circle cx="248.2" cy="119.2" r=".33"/>
<circle cx="248.2" cy="119.2" r=".62"/>
<circle cx="248.2" cy="119.2" r=".87"/>
</g>
<!-- layer: A-350 Ceilings -->
<path d="M39.3 29.4h2.9M39.9 31.4h22.5v.5h-22.5M42.2 21l2 2v6.4M44.2 21l-2 2h2v-2h-2v8.4l2 2M44.2 29.4l-2 2h2v-2h-2v2M44.2 29.4h17.2M61.4 21l2.1 2v6.4l-2.1 2h2.1v-2h-2.1v2M63.5 21l-2.1 2h2.1v-2h-2.1v8.4l2.1 2M108.7 181.1h2v.3h-2z" fill="none" stroke="#000" stroke-width=".21"/>
<!-- layer: steel -->
<path d="M65 20.1h4v.4h-1.4h-.3l-.2 .4v6.6l.5 .3h1.4v.3h-4v-.3h1.4l.2-.1 .2-.4 .1-6.4-.3-.4h-.2h-1.4z" fill="none" stroke="#000" stroke-width=".21"/>
<!-- layer: A-310 Windows -->
<g fill="#d6d6d6" stroke="#d6d6d6" stroke-width=".21">
<path d="M161.4 179.8l23.2 47.8v-47.8zM161.4 179.8l23.2 47.8h-23.2z"/>
<path d="M112.6 179.8l40 47.8v-47.8zM112.6 179.8l40 47.8h-40z"/>
</g>
<g fill="none" stroke="#adadad" stroke-width=".25">
<path d="M149.5 180l-.9 .4M150.7 179.3l-.8 .4M151.9 178.5l-.8 .5M153.1 177.8l-.8 .5M154.3 177.1l-.8 .5M155.5 176.4l-.8 .5M156.6 175.8l-.7 .4M157.6 176.4l-.2-.6 .8 .7M157.7 176.8l.3 .9M158.1 178.2l.3 .9M158.5 179.5l.2 .9M158.5 176.8l.7 .6"/>
<path d="M159.6 177.7l.7 .6M160.6 178.6l.7 .7M161.7 179.6l.7 .6M187.6 179.5l-.3 .9M188 178.2l-.3 .9M188.3 176.8l-.2 .9M188.6 175.8l-.1 .6M115.4 199.8l-.8 .4M116.6 199l-.8 .5M117.8 198.3l-.8 .5M119.1 197.6l-.9 .5M120.3 196.9l-.8 .5"/>
<path d="M121.5 196.2l-.8 .5M122.7 195.5l-.8 .5M123.9 194.8l-.8 .5M125.1 194.1l-.8 .5M126.3 193.4l-.8 .5M127.6 192.7l-.8 .4M128.8 192l-.8 .5M130 191.3l-.8 .4M131.2 190.6l-.8 .4M132.4 189.9l-.8 .4M133.6 189.1l-.8 .5M134.9 188.4l-.8 .5"/>
<path d="M136.1 187.7l-.8 .5M137.3 187l-.8 .5M138.5 186.3l-.8 .5M139.7 185.6l-.8 .5M140.9 184.9l-.8 .5M142.2 184.2l-.9 .5M143.4 183.5l-.8 .5M144.6 182.8l-.8 .5M145.8 182.1l-.8 .5M147 181.4l-.8 .4M148.2 180.7l-.8 .4M158.9 180.9l.2 .9"/>
<path d="M159.2 182.2l.3 .9M159.6 183.6l.3 .9M160 184.9l.2 1M160.4 186.3l.2 .9M160.8 187.7l.2 .9M161.1 189l.3 .9M161.5 190.4l.3 .9M161.9 191.7l.2 .9M162.3 193.1l.2 .9M162.6 194.4l.3 .9M162.7 180.5l.7 .6M163 195.8l.3 .9"/>
<path d="M163.4 197.1l.3 .9M163.8 181.5l.7 .6M163.8 198.5l.2 .9M164.2 199.8l.2 .9M164.8 182.4l.7 .6M165.9 183.3l.7 .7M166.9 184.3l.7 .6M168 185.2l.7 .6M169 186.1l.7 .7M170.1 187.1l.7 .6M171.1 188l.7 .6M172.2 189l.7 .6"/>
<path d="M173.2 189.9l.7 .6M174.3 190.8l.7 .7M175.3 191.8l.7 .6M176.4 192.7l.7 .6M177.4 193.6l.7 .7M178.4 194.6l.7 .6M179.5 195.5l.7 .6M180.5 196.5l.7 .6M181.6 197.4l.7 .6M181.9 199.8l-.2 .9M182.3 198.5l-.3 .9M182.6 198.3l.7 .7"/>
<path d="M182.7 197.1l-.3 .9M183 195.8l-.2 .9M183.4 194.4l-.2 .9M183.7 199.3l.7 .6M183.8 193.1l-.2 .9M184.2 191.7l-.3 .9M184.6 190.4l-.3 .9M184.9 189l-.2 .9M185.3 187.7l-.2 .9M185.7 186.3l-.3 .9M186.1 184.9l-.3 1M186.5 183.6l-.3 .9"/>
<path d="M186.8 182.2l-.2 .9M187.2 180.9l-.2 .9M109.3 203.3l-.7 .4 .7 .4M109.7 204.3l.8 .5M110.5 202.6l-.8 .4M110.9 205l.9 .5M111.8 201.9l-.9 .4M112.2 205.7l.8 .5M113 201.2l-.8 .4M113.4 206.5l.8 .4M114.2 200.5l-.8 .4M114.6 207.2l.8 .4"/>
<path d="M115.8 207.9l.8 .4M117 208.6l.8 .4M118.2 209.3l.9 .4M119.5 210l.8 .5M120.7 210.7l.8 .5M121.9 211.4l.8 .5M123.1 212.1l.8 .5M124.3 212.8l.8 .5M125.5 213.5l.8 .5M126.8 214.2l.8 .5M128 214.9l.8 .5M129.2 215.6l.8 .5"/>
<path d="M130.4 216.3l.8 .5M131.6 217l.8 .5M132.8 217.8l.8 .4M134.1 218.5l.8 .4M135.3 219.2l.8 .4M136.5 219.9l.8 .4M164.5 201.2l.3 .9M164.9 202.6l.3 .9M165.3 203.9l.2 .9M165.7 205.3l.2 .9M166.1 206.6l.2 .9M166.4 208l.3 .9"/>
<path d="M166.8 209.3l.3 .9M167.2 210.7l.2 .9M167.6 212l.2 .9M168 213.4l.2 .9M168.3 214.7l.3 .9M168.7 216.1l.3 .9M169.1 217.5l.2 .9M169.5 218.8l.2 .9M170.8 219.7l-.7 .6M171.8 218.7l-.7 .7M172.9 217.8l-.7 .6M173.9 216.9l-.7 .6"/>
<path d="M175 215.9l-.7 .6M176 215l-.7 .6M176.6 218.8l-.2 .9M177 217.5l-.3 .9M177.1 214l-.7 .7M177.4 216.1l-.3 .9M177.7 214.7l-.2 .9M178.1 213.1l-.7 .6M178.1 213.4l-.2 .9M178.5 212l-.3 .9M178.9 210.7l-.3 .9M179.1 212.2l-.7 .6"/>
<path d="M179.3 209.3l-.3 .9M179.6 208l-.2 .9M180 206.6l-.2 .9M180.2 211.2l-.7 .7M180.4 205.3l-.3 .9M180.8 203.9l-.3 .9M181.1 202.6l-.2 .9M181.2 210.3l-.7 .6M181.5 201.2l-.2 .9M182.3 209.4l-.7 .6M183.3 208.4l-.7 .6M184.4 207.5l-.7 .6"/>
<path d="M184.7 200.2l.7 .6M185.4 206.5l-.7 .7M185.8 201.1l.7 .7M186.5 205.6l-.7 .6M186.8 202.1l.7 .6M187.5 204.7l-.7 .6M187.9 203l.7 .7-.7 .7M137.7 220.6l.8 .5M138.9 221.3l.8 .5M140.1 222l.8 .5M141.3 222.7l.9 .5M142.6 223.4l.8 .5"/>
<path d="M143.8 224.1l.8 .5M145 224.8l.8 .5M146.2 225.5l.8 .5M147.4 226.2l.8 .5M148.6 226.9l.9 .5M149.9 227.7l.8 .4M151.1 228.4l.8 .4M152.3 229.1l.8 .4M153.5 229.8l.8 .4M154.7 230.5l.8 .5M155.9 231.2l.7 .4M158.2 230.9l-.8 .7"/>
<path d="M159.2 230l-.7 .6M160.3 229l-.7 .7M161.3 228.1l-.7 .6M162.4 227.2l-.7 .6M163.4 226.2l-.7 .7M164.5 225.3l-.7 .6M165.5 224.4l-.7 .6M166.6 223.4l-.7 .6M167.6 222.5l-.7 .6M168.7 221.5l-.7 .7M169.7 220.6l-.7 .6M169.8 220.2l.3 .9"/>
<path d="M170.2 221.5l.3 .9M170.6 222.9l.3 .9M171 224.2l.2 .9M171.4 225.6l.2 .9M171.7 226.9l.3 .9M172.1 228.3l.3 .9M172.5 229.7l.2 .9M172.9 231l.1 .6 .2-.6M173.6 229.7l-.3 .9M174 228.3l-.3 .9M174.3 226.9l-.2 .9M174.7 225.6l-.2 .9"/>
<path d="M175.1 224.2l-.3 .9M175.5 222.9l-.3 .9M175.8 221.5l-.2 .9M176.2 220.2l-.2 .9"/>
</g>
<!-- layer: A-730 Kitchen -->
<path d="M234.4 165.4h-5.3v16h5.3h-5.3v24h5.3h-5.3v.5h5.3M234.4 166.1h-4.9v14.6h4.9M234.4 182.1h-4.9v22.6h4.9M231.7 213.1h1.8v.3h-1.8zM228.6 229.4h.6v4h-.6zM229.2 229.4h5.2M234.4 233.4h-5.8v.8h5.8h-5.5v32h5.5M234.4 234.9h-4.8v30.6h4.8" fill="none" stroke="#000" stroke-width=".21"/>
<!-- layer: A-210 Wall Hatch -->
<g fill="#d6d6d6" stroke="#d6d6d6" stroke-width=".21">
<path d="M229.2 229.4h5.2z"/>
<path d="M229.2 229.4h5.2v1.9z"/>
<path d="M229.2 233.4h5.2v-2.1zM229.2 229.4l5.2 1.9-5.2 2.1z"/>
</g>
<!-- layer: A-560 Rads -->
<g fill="none" stroke="#848484" stroke-width=".21">
<path d="M121.3 260.9h-38.8l-.3 .2v1.2a1.06 1.06 0 0 1-1 1.1h-4.2M121.3 260.1h-38.8a1.03 1.03 0 0 0-1.1 1v1.2l-.2 .3h-4.2"/>
<circle cx="120.2" cy="239.2" r=".4"/>
</g>
<!-- layer: A-560 Services -->
<g fill="none" stroke="#007fff" stroke-width=".21">
<path d="M366.5 73.5h5v5h-5zM92.4 249.8h3.6v3.6h-3.6zM93.2 250.6h2.1v2h-2.1zM93.4 251.7h.1M93.4 251.7l.1 .3M93.4 251.5h.1M93.5 251.7h.1M93.5 251.5h.1M93.5 252h.1M93.5 251.2h.1M93.5 251.7a.66 .66 0 0 0 .8 .7M93.5 251.2v.3"/>
<path d="M93.5 251.2l-.1 .5M94.1 250.8h.1M94.1 252.3l.2 .1M94.1 252.3v.1M94.2 251.5l.1 .2M94.2 251.6h-.1M94.2 250.9h.1M94.2 252.3h.1M94.2 250.8h.1M94.2 250.8l-.7 .4M94.2 251.7h.1M94.2 251.5h.1"/>
<path d="M94.3 251.5v.2M94.3 251.5h-.1M94.3 250.8h.1M94.3 250.9h.1M94.3 252.4h.1M94.3 252.3h.1M94.3 251.5h.1M94.3 252.3v.1M94.3 251.6h.1M94.3 250.8l.6 .4M94.9 251.2l.1 .3M94.9 252h.1"/>
<path d="M94.9 251.2h.1M95 251.7l-.1 .4-.6 .3M95 251.5h.1M95 251.7h.1M95 251.5v.2M95 251.7l-.1 .3M95.2 250.6h.1M95.3 250.6h.1"/>
<circle cx="368.5" cy="76" r=".09"/>
<circle cx="369" cy="76" r="1.25"/>
<circle cx="369.5" cy="76" r=".09"/>
<circle cx="93.9" cy="251.6" r=".08"/>
<circle cx="94.6" cy="251.6" r=".08"/>
</g>
<path d="M234.4 206.5h-4.7v6.3h4.7M234.4 205.9h-5.3v7.5h2.6v-.4h2v.4h.7" fill="none" stroke="#000" stroke-width=".21"/>
<!-- layer: A020G Frame A2 Layout-001 -->
<path d="M363 199.8h50M363 237h50M363 224.5h50M363 249.5h50M363 264.5h50M363 274.5h50M363 282h50" fill="none" stroke="#000" stroke-width=".25"/>
<!-- layer: Dimensions -->
<g fill="none" stroke="#000" stroke-width=".21">
<circle cx="71.2" cy="140.8" r="4.3"/>
<circle cx="71.3" cy="283.7" r="4.3"/>
</g>
<!-- layer: 0 -->
<g fill="none" stroke="#000" stroke-width=".21">
<path d="M38.2 16.2h284.4v114.8h-284.4zM62.6 157.4h171.8v118.7h-171.8zM260.3 157.9h62.7v118.1h-62.7z"/>
<circle cx="271.1" cy="180.7" r="1.48"/>
<circle cx="271.1" cy="193.4" r="1.48"/>
<circle cx="271.1" cy="185" r="1.48"/>
<circle cx="271.1" cy="189.3" r="1.48"/>
<circle cx="271.1" cy="200.5" r="1.48"/>
<circle cx="271.1" cy="210.6" r="1.48"/>
<circle cx="271.1" cy="214.3" r="1.48"/>
<circle cx="271.1" cy="218.6" r="1.48"/>
<circle cx="271.1" cy="225.5" r="1.48"/>
<circle cx="271.3" cy="236.9" r="1.48"/>
</g>
<g fill="none" stroke="#000" stroke-width=".25">
<path d="M58.7 15v.9M58.7 16.4v.9M58.7 17.8v.9M58.7 19.2v.9M59.7 13.5h-1v1M60.1 13.5h1M61.5 13.5h1M62.9 13.5h1M64.3 13.5h1M65.7 13.5h1M67.1 13.5h1M68.6 13.5h.9"/>
<path d="M70 13.5h.9M71.4 13.5h.9M72.8 13.5h.9M74.2 13.5h.9v1M75.1 15v.9M75.1 16.4v.9M75.1 17.8v.9M75.1 19.2v.9M58.7 20.6v1M58.7 22v1M58.7 23.4v1M58.7 24.8v1"/>
<path d="M58.7 26.2v1M58.7 27.6v1M58.7 29v1M58.7 30.5v.9M58.7 31.9v.9M58.7 33.3v.9M58.7 34.7v1h1M60.1 35.7h1M61.5 35.7h1M62.9 35.7h1M64.3 35.7h1M65.7 35.7h1"/>
<path d="M67.1 35.7h1M68.6 35.7h.9M70 35.7h.9M71.4 35.7h.9M72.8 35.7h.9M75.1 34.7v1h-.9M75.1 20.6v1M75.1 22v1M75.1 23.4v1M75.1 24.8v1M75.1 26.2v1M75.1 27.6v1"/>
<path d="M75.1 29v1M75.1 30.5v.9M75.1 31.9v.9M75.1 33.3v.9"/>
</g>
<!-- layer: A-430 Floor finishes -->
<path d="M75.1 35.7h14.4" fill="none" stroke="#000" stroke-width=".25"/>
<g font-size="4.4">
<text x="69.8" y="140.2">1</text>
<text x="70.2" y="283.1">2</text>
</g>
<g font-size="4.2">
<text x="260.3" y="52.7">F04</text>
<text x="241.1" y="104.5">H4</text>
<text x="173.8" y="185.3">F04</text>
<text x="116.1" y="256.4">H4</text>
</g>
<g font-size="3.5">
<text x="77.4" y="140.2">Schlafzimmer</text>
<text x="126.3" y="140.2">Wandansicht 1</text>
<text x="77.5" y="283.7">Schlafzimmer</text>
<text x="126.1" y="287.3">Fenster</text>
<text x="126.3" y="283.7">Wandansicht 2</text>
</g>
<g font-size="3.4">
<text x="362.7" y="269.4">1 : 25 @ A3</text>
<text x="363" y="279.9">2202</text>
<text x="378.1" y="280">AS(11)41</text>
<text x="407.5" y="280.1">T1</text>
<text x="363" y="287.9">AUSSCHREIBUNG</text>
</g>
<g font-size="3.1">
<text x="82.8" y="34.7">2</text>
<text x="363" y="230.8">U Hugow &amp; G Tsoutsos</text>
<text x="362.7" y="242">Nr 20, FRIEDRICHSRUHER</text>
<text x="362.9" y="245.8">STRASSE 37A, 14193 BERLIN</text>
<text x="363.1" y="254.5">Wandansichten mit Schnitten:</text>
<text x="364.1" y="258.2">Zimmer 4</text>
<text x="403.2" y="258.2">[Z3.4]</text>
</g>
<g font-size="2.8">
<text x="112.3" y="25.7">RD</text>
<text x="148.4" y="24.9">L3</text>
<text x="188.5" y="24.9">L3</text>
<text x="228.6" y="24.9">L3</text>
<text x="37.8" y="35.4">L1</text>
<text x="262.8" y="34.3">WL</text>
<text x="189.2" y="41.7">L2.2</text>
<text x="72" y="42.5">L4.4</text>
<text x="212.4" y="119.9" transform="rotate(-90 212.4 119.9)">300</text>
<text x="175.1" y="166.5">L3</text>
<text x="91.9" y="175.7">WL</text>
<text x="135.4" y="183.2">L2.2</text>
<text x="86.5" y="251.6" transform="rotate(-90 86.5 251.6)">1050</text>
<text x="188.9" y="263.2" transform="rotate(-90 188.9 263.2)">150</text>
</g>
<text font-size="2.4" x="397.4" y="263.5">Blatt-Nr. 1 / 2</text>
<g font-size="2.1">
<text x="365.6" y="8.6">ANMERKUNGEN:</text>
<text x="365.8" y="12.7">Die Maße der Figuren sind ausschließlich der</text>
<text x="365.9" y="15.6">Zeichnung zu entnehmen. Alle Maße sind vor</text>
<text x="365.8" y="18.6">Beginn der Arbeiten vor Ort zu überprüfen..</text>
<text x="239.1" y="27.9">W1</text>
<text x="365.1" y="25.3">Die Ansichten sind in Verbindung mit den</text>
<text x="365.1" y="28.5">Übersichtszeichnungen zu lesen.</text>
<text x="365.2" y="32">Siehe Zeichnungsserien:</text>
<text x="395.2" y="32">GA(10)xx</text>
<text x="49.8" y="41.7">10</text>
<text x="79.5" y="38.6">DT(35)12</text>
<text x="365.1" y="38.5">Für die Aufstellung von Lichtarmaturen und</text>
<text x="365.2" y="41">Schaltern sowie für alle elektrischen Einbauten</text>
<text x="365.2" y="43.6">beachten Sie bitte:</text>
<text x="365.3" y="47.6">Verspiegelte Decke:</text>
<text x="401.2" y="47.6">GA(35)10</text>
<text x="365.1" y="50.9">Heizung &amp; Elektroinstallation:</text>
<text x="401.2" y="50.9">GA(10)50</text>
<text x="367.5" y="58.5">W</text>
<text x="372.6" y="57.1">Für Wandtypen und Spezifikationen mit</text>
<text x="372.8" y="60">typischen Details des Trennwandkopfes</text>
<text x="372.7" y="62.9">und des Sockels, siehe Zeichnung:</text>
<text x="81.2" y="71.4">W3</text>
<text x="140.5" y="71.4">W2</text>
<text x="185.3" y="71.4">W1</text>
<text x="389.1" y="66.8">DT(22)20 - DT(22)23</text>
<text x="372.8" y="75">Vorhandene Steckdosen/Schalte</text>
<text x="239.9" y="81.9">7</text>
<text x="373.4" y="78.3">entfernen und Wände reparieren</text>
<text x="239.9" y="94.4">3</text>
<text x="73.9" y="112.1">6</text>
<text x="82" y="112.1">1</text>
<text x="87.6" y="112.2">5</text>
<text x="275.5" y="176">LEGENDE:</text>
<text x="270.5" y="181.6">1.</text>
<text x="270.6" y="185.7">2.</text>
<text x="275" y="185.7">-</text>
<text x="275.1" y="181.6">9 mm starke lackierte MDF-Sockelleisten</text>
<text x="82" y="187.1">W1</text>
<text x="198.9" y="187.1">W1</text>
<text x="270.6" y="189.8">3.</text>
<text x="275" y="189.8">Neue Fensterbank</text>
<text x="270.6" y="194">4.</text>
<text x="275" y="194">Einbauschränke (IKEA oder ähnlich), vom</text>
<text x="275" y="196.9">Kunden bereitgestellt.</text>
<text x="362.7" y="196.9">T1</text>
<text x="366.9" y="196.9">Ausgestellt zur Ausschreibung</text>
<text x="398.6" y="196.9">UH</text>
<text x="404.7" y="196.9">01/07/24</text>
<text x="82.8" y="199.2">7</text>
<text x="270.6" y="201">5.</text>
<text x="275" y="203.9">Echtholzparkett auf einer Trittschalldämmung</text>
<text x="275.1" y="201">20mm Fußbodenaufbau, der aus</text>
<text x="198.9" y="206.7">W1</text>
<text x="275" y="206.8">Unterlage verlegt wird</text>
<text x="270.5" y="215.1">7.</text>
<text x="270.6" y="211">6.</text>
<text x="275" y="215.1">Heizungssteigrohre gereinigt und gestrichen.</text>
<text x="275.1" y="211">Türstopper vom Kunde bereitgestellt</text>
<text x="99.9" y="221.5">9</text>
<text x="270.6" y="219.2">8.</text>
<text x="275" y="219.2">Neue, lackierte Heizungsvor- und</text>
<text x="270.6" y="226.3">9.</text>
<text x="275" y="222.1">-rücklaufleitungen.</text>
<text x="275.1" y="226.3">Stromversorgung der zukünftigen dezentralen</text>
<text x="275" y="229.2">Lüftungsanlage.</text>
<text x="199.8" y="235.4">3</text>
<text x="270.3" y="237.7">10</text>
<text x="274.9" y="237.7">ABGEHÄNGTE DECKEN:</text>
<text x="271.8" y="240.6">-</text>
<text x="274.8" y="240.6">12,5 mm Gipskartondecke mit</text>
<text x="274.8" y="243.1">Randaufkantung auf 50 x 50 mm</text>
<text x="274.9" y="245.6">Weichholzrahmen, mit einem Abstand von</text>
<text x="274.8" y="250.6">Deckenuntersicht..</text>
<text x="274.8" y="248.1">maximal 600 mm, befestigt an Wänden und</text>
<text x="99.9" y="252.9">8</text>
<text x="199.7" y="252.2">4</text>
<text x="271.8" y="254.4">-</text>
<text x="274.8" y="254.4">Ein alternatives, proprietäres System kann</text>
<text x="274.9" y="256.9">vorgeschlagen werden, wenn es</text>
<text x="199.7" y="259.2">1</text>
<text x="205.5" y="259.2">5</text>
<text x="274.8" y="259.4">kostengünstiger ist.</text>
</g>
<g font-size="1.7">
<text x="362.9" y="201.7">Überarbeitung</text>
<text x="378" y="201.7">Beschreibung</text>
<text x="393.7" y="201.8">Gezeichnet</text>
<text x="407.2" y="201.7">Datum</text>
<text x="396" y="292">© withIN architects Ltd</text>
</g>
<g font-size="1.4">
<text x="362.9" y="225.8">Name des Kunden</text>
<text x="362.9" y="238.3">Projekt Titel</text>
<text x="363" y="250.7">Zeichnung Title</text>
<text x="362.9" y="265.7">Maßstab</text>
<text x="362.9" y="275.9">Projekt Nr</text>
<text x="377.4" y="275.9">Zeichnung Nr</text>
<text x="404" y="276.1">Überarbeitung</text>
<text x="363" y="283.4">Status</text>
</g>
</svg>
